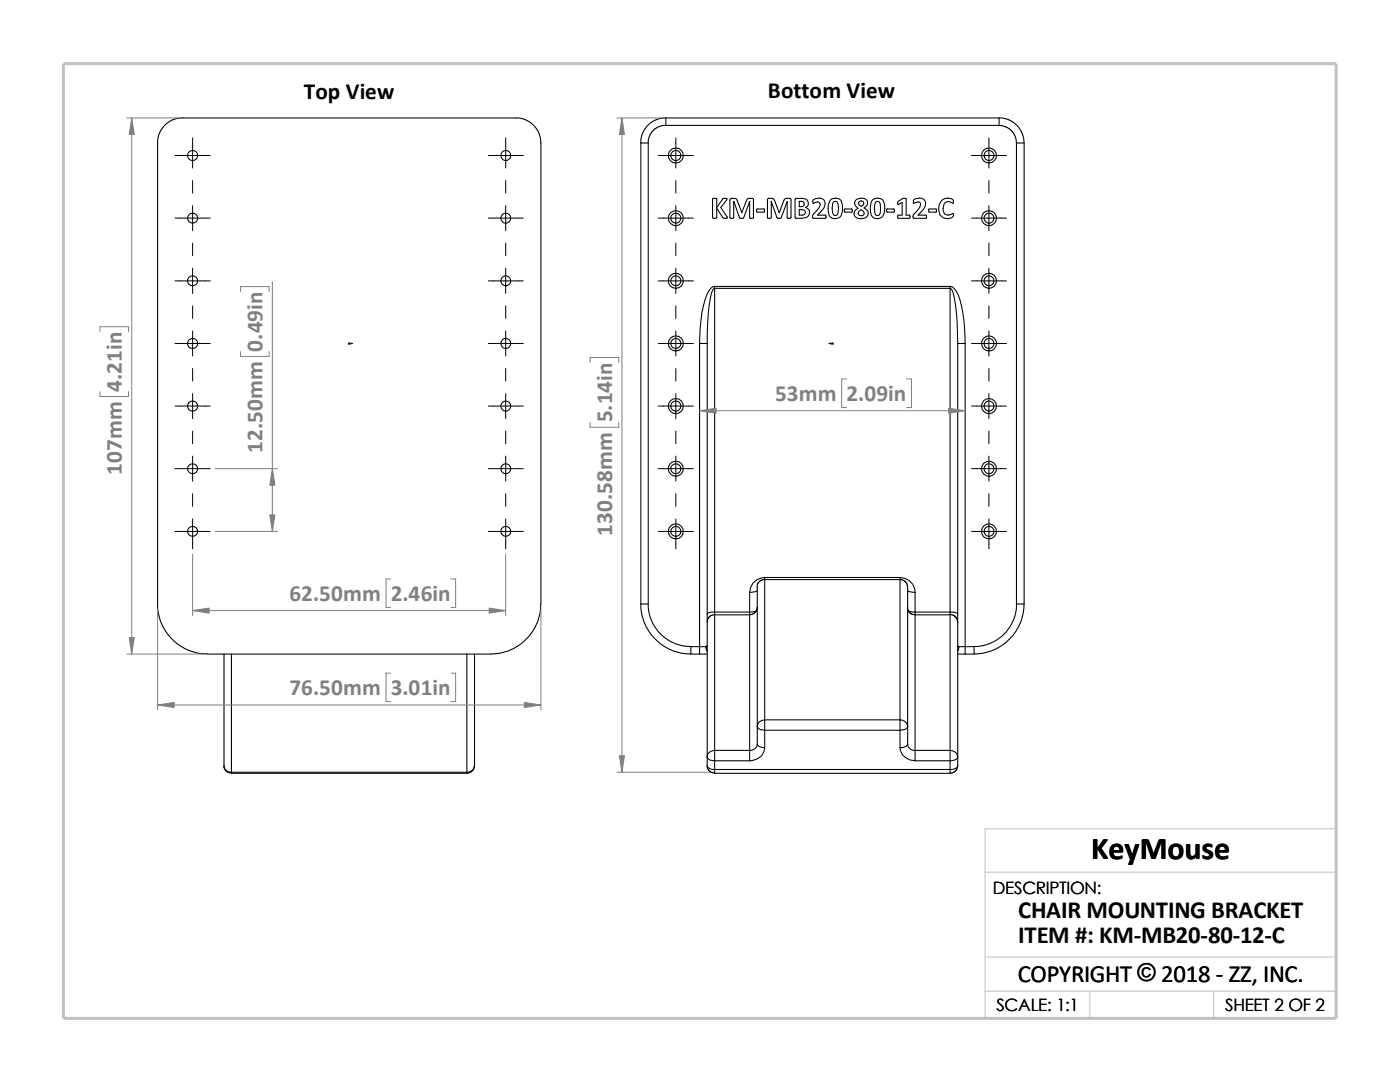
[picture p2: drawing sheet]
<svg xmlns="http://www.w3.org/2000/svg" width="279mm" height="216mm" viewBox="0 0 279 216" stroke-linecap="round" stroke-linejoin="round" font-family="sans-serif">
<path d="M196.6 174h70.1M196.6 197.8h70.1M196.6 191h70.1M217.5 197.8v5.4M242.2 197.8v5.4M26.8 203.2h239.9v-37.8h-70.1v37.8" fill="none" stroke="#c0c0c0" stroke-width=".2"/>
<path d="M12.7 12.7h254v190.5h-254z" fill="none" stroke="#c0c0c0" stroke-width=".59"/>
<g fill="none" stroke="#000" stroke-width=".21">
<path d="M31.5 28.5l.2-1.6 .9-1.7 1.5-1.1 1.7-.6h67.7l1.8 .6 1.4 1.1 1 1.7 .2 1.6v92M31.5 28.5v92.9l.4 2.3 .7 1.5 .9 1.5 1.4 1.4 1.8 1.2 1.6 .7 1.5 .4 1.6 .1M127.9 28.5v92M127.9 28.5h1.5M129.4 28.5v92M132.9 23.5l-.9 .1-1.1 .3-1.1 .7-.7 .6-1 1.7-.2 1.6M132.9 23.5h66.5M132.9 25h-.6l-.9 .3-1.1 .8-.8 1.3-.1 1.1M132.9 23.5v1.5M142.2 39.7a.57 .57 0 0 1 .8 0v1.7l1.3-1.8 .8 .1-1.3 1.7 1.4 2-.2 .2-.6-.1-1.4-1.9v1.8a.62 .62 0 0 1-.8 .1zM158.7 39.6h.2a2.31 2.31 0 0 1 2.3 .5 .86 .86 0 0 1-.4 1.3 1.05 1.05 0 0 1 .8 .9 1.05 1.05 0 0 1-.6 1.1l-1 .2-1.3-.1zM162.3 39.8a1.63 1.63 0 0 1 2.3 .4 2.04 2.04 0 0 1-1 2.3l-.4 .4h1.6v.6l-2.6 .1v-.7l1.3-1.5 .2-.6a.49 .49 0 0 0-.5-.5l-.9 .3-.1-.6z"/>
<path d="M165.8 39.9a1.37 1.37 0 0 1 1.5-.3 1.37 1.37 0 0 1 .8 1.3 2.62 2.62 0 0 1-.7 2.6 1.34 1.34 0 0 1-2.1-1.2 2.95 2.95 0 0 1 .5-2.4zM170.8 39.9a1.61 1.61 0 0 1 2.3 .2 1.06 1.06 0 0 1-.6 1.4l.6 .5a1.01 1.01 0 0 1-.4 1.5 1.65 1.65 0 0 1-2.2-.5 1.1 1.1 0 0 1 .7-1.4l-.5-.5a.94 .94 0 0 1 .1-1.2zM174.2 39.9a1.39 1.39 0 0 1 1.5-.3 1.39 1.39 0 0 1 .8 1.3 2.53 2.53 0 0 1-.7 2.6 1.32 1.32 0 0 1-2.1-1.2 3.2 3.2 0 0 1 .5-2.4zM182.4 39.8a1.42 1.42 0 0 1 2.3 .8 3.6 3.6 0 0 1-1.5 2.3h1.6l.1 .5-.1 .2h-2.5l-.1-.7a5.1 5.1 0 0 0 1.5-2.1 .44 .44 0 0 0-.5-.5l-.8 .3zM199.4 23.5v1.5h-66.5M199.4 23.5l.9 .1 1 .3 .8 .4 .9 .8 1 1.5 .3 1v.9M199.4 25.1l1.3 .2 1.1 .7 .7 1 .4 1.5M202.9 28.5v92M202.9 28.5h1.5v92M142.6 57.2v.3M142.6 57.5v64.6M142.6 57.5h47"/>
<path d="M142.6 57.1h47M142.6 57.1a2.32 2.32 0 0 0-1.6 1.8l-.3 1a33.4 33.4 0 0 0-1.1 8.6M142.6 57.5a1.98 1.98 0 0 0-.8 1.8l-.4 3.3-.3 5.9M148 42.4h.1M149.6 40.2v3.2l.6 .2 .2-.1v-3.7l-.2-.2h-.7a.49 .49 0 0 0-.5 .4l-1 2.4M149.6 40.2l-1.2 3.3-.1 .1-.7-.1-1.2-3.3v3.3l-.6 .1-.1-.2v-3.6l.2-.2 1.1 .1 1 2.7M149.6 40.2h.1M151 41.8l1.5-.1 .1 .5-.1 .1h-1.4zM153.9 40.2v3.2l-.6 .2-.1-.1v-3.7l.1-.2 1.1 .1 1.1 2.7 1-2.6 .3-.2h.9l.2 .2v3.7l-.2 .1-.6-.1v-3.3M153.9 40.2l1.2 3.2 .1 .2 .7-.1 1.2-3.3M153.9 40.2h.1M157.1 40.2h.1"/>
<path d="M159.5 41.8a.85 .85 0 0 1 1.2 .6 .58 .58 0 0 1-.6 .5h-.6zM159.5 40.2l.8 .1 .1 .1a.53 .53 0 0 1 0 .6 .53 .53 0 0 1-.5 .2h-.4zM166.3 40.3a.51 .51 0 0 1 .8 0 2.74 2.74 0 0 1-.2 2.7h-.4a2.22 2.22 0 0 1-.2-2.7zM168.6 41.7h1.4l.1 .5-.1 .1h-1.4l-.1-.3zM171.4 42.2l.4-.3 .4 .2a.52 .52 0 0 1 .2 .6 .52 .52 0 0 1-.5 .4l-.4-.1a.57 .57 0 0 1-.1-.8zM171.4 40.3a.58 .58 0 0 1 .9 0v.5l-.4 .4-.5-.4-.1-.2zM174.8 40.3a.51 .51 0 0 1 .7 0 3.8 3.8 0 0 1 0 2.5 .56 .56 0 0 1-.8 0 3.5 3.5 0 0 1 .1-2.5zM177 41.7h1.4a.38 .38 0 0 1 0 .6h-1.4zM179.3 40.2l.9-.6h.6v3.3l.8 .1-.1 .6-2.3-.1v-.5l.8-.1v-2.5l-.8 .4v-.5zM185.4 41.7h1.4l.1 .5-.1 .1h-1.4zM187.9 40a1.62 1.62 0 0 1 2.3 0v.6a1.09 1.09 0 0 0-1.8 .2 1.56 1.56 0 0 0 .4 2 1.74 1.74 0 0 0 1.4-.2l.1 .3-.1 .4a1.75 1.75 0 0 1-2 .1 1.75 1.75 0 0 1-.9-1.8l.2-.8zM189.6 57.5a1.98 1.98 0 0 1 .8 1.8l.6 4.7 .1 4.5"/>
<path d="M189.6 57.2a2.45 2.45 0 0 1 1.7 1.7l.6 2.2a32.1 32.1 0 0 1 .7 7.4M189.6 57.2v.3M189.6 57.5v64.6M139.6 68.5v60.5M139.6 68.5h1.5M141.1 68.5v54M191.1 68.5h1.5M191.1 68.5v54M192.6 68.5v60.5M149.6 118.2v3.9M151.1 117.2v27.7M151.1 117.8a2.12 2.12 0 0 1-1.5 .4"/>
<path d="M152.6 115.7h-.6l-.5 .4-.3 .4-.1 .7M152.6 115.7v27.9M152.6 115.2v.5M152.6 115.2a3 3 0 0 0-3 3M152.6 115.7h27M152.6 115.2h27M179.6 115.7h.6l.4 .3 .4 .5 .1 .7v27.7M179.6 115.7v27.9M179.6 115.2v.5M179.6 115.2a2.98 2.98 0 0 1 3 3M181.1 117.8a1.87 1.87 0 0 0 1.5 .4M182.6 118.2v3.9"/>
<path d="M44.7 130.5v22.3M46.2 130.5v23.6M93.2 130.5v23.6M94.7 130.5v22.3M107.9 120.5l-.1 1.6-.4 1.6-.6 1.5-1 1.5-1.7 1.7-1.4 .9-1.6 .7-1.6 .4-1.5 .1h-56.6M127.9 120.5h1.5M127.9 120.5l.1 1.8 .6 2 .9 1.8 1.1 1.2 1.7 1.5 1.7 1 2 .5 1.9 .2M129.4 120.5l.1 1.5 .4 1.5 .7 1.5 1.2 1.5 1.6 1.3 1.5 .7 1.5 .4 1.5 .1M137.9 130.5h1.7M139.6 129h1.3M139.6 130.5h1.5M139.6 129h-1.7v1.5"/>
<path d="M139.6 129v1.5M140.9 129l.2 .8M140.9 129l.2 .9M141.1 122.5v1.7M141.1 128.8l-.2 .2M141.1 124.2v26.8M142.6 122.7l-.7 .1-.4 .3-.3 .6-.1 .5M142.6 122.7v27M142.6 122.1v.6M142.6 122.7h7M142.6 122.1h7M142.6 122.1a1.51 1.51 0 0 0-1.5 .4"/>
<path d="M149.6 122.1v.6M149.6 122.7v27M150.9 121.9l-1.3 .2M151.1 121.2l-.1 .6-.4 .5-1 .4M181.1 121.2l.1 .6 .3 .4 .5 .4 .6 .1M181.3 121.9l1.3 .2M182.6 122.1v.6M182.6 122.7h7M182.6 122.1h7M182.6 122.7v27M189.6 122.7v27M189.6 122.1a1.68 1.68 0 0 1 1.5 .4"/>
<path d="M189.6 122.1v.6M189.6 122.6l.6 .1 .4 .3 .4 .5 .1 .7M191.1 122.5v1.7M191.1 128.8l.2 .2M191.1 130.5h1.5M191.1 124.2v26.8M191.3 129h1.3M191.3 129l-.2 .8M191.3 129l-.2 .9M192.6 129h1.8M192.6 129v1.5M194.4 129v1.5h-1.8"/>
<path d="M202.9 120.5l-.1 1.5-.4 1.5-.8 1.5-1.2 1.5-1.6 1.3-1.4 .7-1.6 .4-1.4 .1M202.9 120.5h1.5M204.4 120.5l-.2 1.8-.6 2-1.3 2.4-1.4 1.4-1.8 1.2-1.6 .7-1.5 .4-1.6 .1M44.7 152.8l.1 .7 .4 .4 1 .4M44.7 152.8a1.38 1.38 0 0 0 1.5 1.3M46.2 154.1v.2h47M46.2 154.1h47M93.2 154.1v.2M94.7 152.8l-.4 1-.5 .4-.6 .1M94.7 152.8a1.46 1.46 0 0 1-1.5 1.3M141.1 151a1.27 1.27 0 0 0 1.5 .8M141.1 152.8a1.27 1.27 0 0 0 1.5 .7"/>
<path d="M141.1 151v1.8M141.1 152.8l.2 .7 .3 .4 1 .4M142.6 149.7v2.1M142.6 153.5v.8h47M142.6 151.8h7M142.6 153.5h47M142.6 151.8v1.7M142.6 149.7h7M142.6 149.7a1.38 1.38 0 0 0-1.5 1.3M149.6 149.7v2.1M151.1 144.9a1.27 1.27 0 0 0 1.5 .8M151.1 148.5a1.31 1.31 0 0 0 1.5 .7"/>
<path d="M151.1 148.5a1.39 1.39 0 0 1-1.5 1.2M151.1 144.9v3.6M152.6 143.6v2.1M152.6 149.2a2.74 2.74 0 0 1-3 2.6M152.6 145.7h27M152.6 143.6h27M152.6 145.7v3.5M152.6 143.6a1.38 1.38 0 0 0-1.5 1.3M179.6 143.6v2.1M179.6 143.6a1.46 1.46 0 0 1 1.5 1.3M179.6 149.2a2.78 2.78 0 0 0 3 2.6M179.6 145.7v3.5"/>
<path d="M181.1 144.9a1.37 1.37 0 0 1-1.5 .8M181.1 148.5a1.43 1.43 0 0 1-1.5 .7M181.1 148.5a1.32 1.32 0 0 0 1.5 1.2M181.1 144.9v3.6M182.6 151.8h7M182.6 149.7h7M182.6 149.7v2.1M189.6 149.7v2.1M189.6 149.7a1.46 1.46 0 0 1 1.5 1.3M189.6 153.5v.8M189.6 151.8v1.7M191.1 152.8l-.3 1-.6 .4-.6 .1"/>
<path d="M191.1 151v1.8M191.1 151a1.37 1.37 0 0 1-1.5 .8M191.1 152.8a1.37 1.37 0 0 1-1.5 .7"/>
<circle cx="38.4" cy="31" r="1.01"/>
<circle cx="100.9" cy="31" r="1"/>
<circle cx="134.9" cy="31" r="1.5"/>
<circle cx="134.9" cy="31" r="1.01"/>
<circle cx="197.4" cy="31" r="1"/>
<circle cx="197.4" cy="31" r="1.49"/>
<circle cx="38.4" cy="56" r="1"/>
<circle cx="38.4" cy="43.5" r="1"/>
<circle cx="100.9" cy="56" r=".99"/>
<circle cx="100.9" cy="43.5" r=".99"/>
<circle cx="134.9" cy="56" r="1"/>
<circle cx="134.9" cy="43.5" r="1.51"/>
<circle cx="134.9" cy="56" r="1.51"/>
<circle cx="134.9" cy="43.5" r="1"/>
<circle cx="197.4" cy="56" r=".99"/>
<circle cx="197.4" cy="43.5" r=".99"/>
<circle cx="197.4" cy="43.5" r="1.5"/>
<circle cx="197.4" cy="56" r="1.5"/>
<circle cx="38.4" cy="68.5" r="1"/>
<circle cx="100.9" cy="68.5" r=".99"/>
<circle cx="134.9" cy="68.5" r="1.5"/>
<circle cx="134.9" cy="68.5" r="1"/>
<circle cx="197.4" cy="68.5" r="1.49"/>
<circle cx="197.4" cy="68.5" r=".99"/>
<circle cx="38.4" cy="81" r="1.01"/>
<circle cx="38.4" cy="93.5" r="1"/>
<circle cx="100.9" cy="81" r="1"/>
<circle cx="100.9" cy="93.5" r=".99"/>
<circle cx="134.9" cy="81" r="1.01"/>
<circle cx="134.9" cy="93.5" r="1.51"/>
<circle cx="134.9" cy="81" r="1.51"/>
<circle cx="134.9" cy="93.5" r="1"/>
<circle cx="197.4" cy="81" r="1"/>
<circle cx="197.4" cy="93.5" r=".99"/>
<circle cx="197.4" cy="93.5" r="1.5"/>
<circle cx="197.4" cy="81.1" r="1.5"/>
<circle cx="38.4" cy="106" r="1"/>
<circle cx="100.9" cy="106" r=".99"/>
<circle cx="134.9" cy="106" r="1.5"/>
<circle cx="134.9" cy="106" r="1"/>
<circle cx="197.4" cy="106" r="1.49"/>
<circle cx="197.4" cy="106" r=".99"/>
</g>
<g fill="#00f" stroke="#00f" stroke-width=".2">
<path d="M70 68.5h.4l-.4 .1z"/>
<path d="M165.4 68.5h.4v.1z"/>
</g>
<path d="M69.6 68.5h.8M69.6 68.4l.2 .3M69.7 68.5h.1M69.7 68.4v.3M69.8 68.4l-.3 .3M165.4 68.5h.9M166 68.4l.3 .3M166.1 68.5h.1M166.1 68.4v.3M166.2 68.4l-.3 .3" fill="none" stroke="#00f" stroke-width=".2"/>
<g fill="none" stroke="#000" stroke-width=".2">
<path d="M34.9 31h7.1M38.4 27.5v6M38.4 36v2.5M97.5 31h6.9M100.9 27.5v6M100.9 36v2.5M131.4 31h7M134.9 27.5v6M134.9 36v2.5M193.9 31h7M197.4 27.5v6M197.4 36v2.5"/>
<path d="M34.9 56h7.1M34.9 43.5h7.1M38.4 41v5M38.4 48.5v2.5M38.4 53.5v5M97.5 56h6.9M97.5 43.5h6.9M100.9 41v5M100.9 48.5v2.5M100.9 53.5v5M131.4 56h7M131.4 43.5h7"/>
<path d="M134.9 41v5M134.9 48.5v2.5M134.9 53.5v5M193.9 56h7M193.9 43.5h7M197.4 41v5M197.4 48.5v2.5M197.4 53.5v5M34.9 68.5h7.1M38.4 61v2.5M38.4 66v5M38.4 73.5v2.5"/>
<path d="M38.4 78.5v5M97.5 68.5h6.9M100.9 61v2.5M100.9 66v5M100.9 73.5v2.5M100.9 78.5v5M131.4 68.5h7M134.9 61v2.5M134.9 66v5M134.9 73.5v2.5M134.9 78.5v5M193.9 68.5h7"/>
<path d="M197.4 61v2.5M197.4 66v5M197.4 73.5v2.5M197.4 78.5v5M34.9 93.5h7.1M34.9 81h7.1M38.4 86v2.5M38.4 91v5M38.4 98.5v2.5M97.5 93.5h6.9M97.5 81h6.9M100.9 86v2.5"/>
<path d="M100.9 91v5M100.9 98.5v2.5M131.4 93.5h7M131.4 81h7M134.9 86v2.5M134.9 91v5M134.9 98.5v2.5M193.9 93.5h7M193.9 81h7M197.4 86v2.5M197.4 91v5M197.4 98.5v2.5"/>
<path d="M34.9 106h7.1M38.4 103.5v6M97.5 106h6.9M100.9 103.5v6M131.4 106h7M134.9 103.5v6M193.9 106h7M197.4 103.5v6"/>
</g>
<g fill="none" stroke="#808080" stroke-width=".2">
<path d="M25.3 23.5h10.1M26.3 23.5v107M123.1 23.5h8.8M124.1 23.5v130.6M48 58.2v-1h5.7v1M54.4 56.2v49.8M19.9 66.2v-1h5.8v1M19.9 78.1v1h5.8v-1M48 70.1v1h5.7v-1M117.8 72.3v-1h5.7v1M169 75.6h-1v5.7h1M180.9 75.6h1v5.7h-1"/>
<path d="M42.9 93.5h12.5M117.8 84.3v1h5.7v-1M139.6 82h53M38.4 110.5v12.4M42.9 106h12.5M78 115.5h-1v5.7h1M90 115.5h.9v5.7h-.9M100.9 110.5v12.4M25.3 130.5h15.1M31.5 121.5v20.1M38.4 121.8h62.5M78 134.3h-1v5.7h1"/>
<path d="M90 134.3h.9v5.7h-.9M107.9 121.5v20.1M31.5 140.7h76.4M123.1 154.1h18.5"/>
</g>
<g fill="#808080" stroke="#808080" stroke-width=".2">
<path d="M26.3 23.5l.5 3.3h-1z"/>
<path d="M25.8 127.2h1l-.5 3.3z"/>
<path d="M31.5 140.7l3.3-.5v1z"/>
<path d="M104.6 140.2l3.3 .5-3.3 .5z"/>
<path d="M38.4 121.8l3.3-.5v1z"/>
<path d="M97.6 121.3l3.3 .5-3.3 .5z"/>
<path d="M54.4 93.5l.5 3.3h-1.1z"/>
<path d="M53.8 102.7h1.1l-.5 3.3z"/>
<path d="M139.6 82l3.3-.6v1.1z"/>
<path d="M189.3 81.4l3.3 .6-3.3 .5z"/>
<path d="M123.6 150.8h1l-.5 3.3z"/>
<path d="M124.1 23.5l.5 3.3h-1z"/>
</g>
<text font-size="6.4" x="217.8" y="171.4">KeyMouse</text>
<g font-size="4.9">
<text x="203.2" y="183.2">CHAIR MOUNTING BRACKET</text>
<text x="203.2" y="188.1">ITEM #: KM-MB20-80-12-C</text>
<text x="203.1" y="195.9">COPYRIGHT © 2018 - ZZ, INC.</text>
</g>
<g font-size="4.6">
<text x="60.6" y="19.7">Top View</text>
<text x="153.2" y="19.6">Bottom View</text>
</g>
<g font-size="4.6" fill="#808080">
<text x="52.4" y="70.1" transform="rotate(-90 52.4 70.1)">0.49in</text>
<text x="24.3" y="78.1" transform="rotate(-90 24.3 78.1)">4.21in</text>
<text x="154.7" y="80.1">53mm</text>
<text x="169" y="80.1">2.09in</text>
<text x="122.2" y="84.3" transform="rotate(-90 122.2 84.3)">5.14in</text>
<text x="24.3" y="94.8" transform="rotate(-90 24.3 94.8)">107mm</text>
<text x="52.4" y="90.4" transform="rotate(-90 52.4 90.4)">12.50mm</text>
<text x="122.2" y="106.9" transform="rotate(-90 122.2 106.9)">130.58mm</text>
<text x="57.7" y="120">62.50mm</text>
<text x="78" y="120">2.46in</text>
<text x="57.7" y="138.8">76.50mm</text>
<text x="78" y="138.8">3.01in</text>
</g>
<g font-size="3.4">
<text x="198.2" y="178.5">DESCRIPTION:</text>
<text x="198.8" y="201.7">SCALE: 1:1</text>
<text x="244.5" y="201.7">SHEET 2 OF 2</text>
</g>
</svg>
